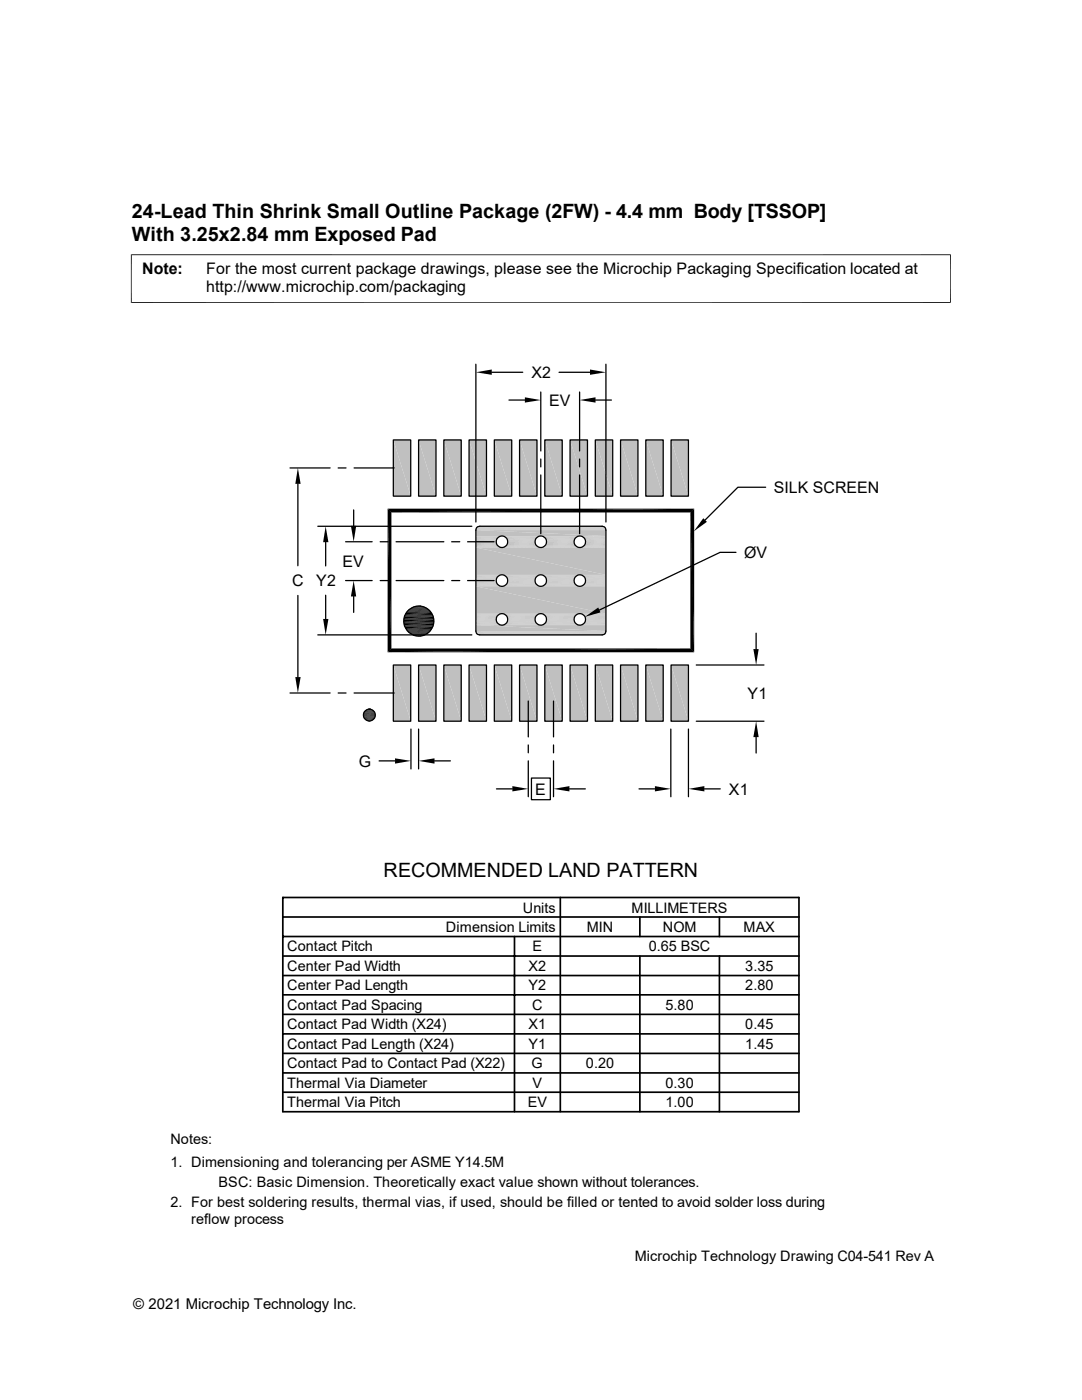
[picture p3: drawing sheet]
<svg xmlns="http://www.w3.org/2000/svg" width="216mm" height="279mm" viewBox="0 0 216 279" stroke-linecap="round" stroke-linejoin="round" font-family="sans-serif">
<g fill="#c0c0c0">
<path d="M133.9 87.8l3.5 11.2h-3.5z"/>
<path d="M133.9 87.8h3.5v11.2z"/>
<path d="M128.9 87.8l3.4 11.2h-3.4z"/>
<path d="M128.9 87.8h3.4v11.2z"/>
<path d="M123.8 87.8l3.5 11.2h-3.5z"/>
<path d="M123.8 87.8h3.5v11.2z"/>
<path d="M118.8 87.8l3.5 11.2h-3.5z"/>
<path d="M118.8 87.8h3.5v11.2z"/>
<path d="M113.7 87.8l3.5 11.2h-3.5z"/>
<path d="M113.7 87.8h3.5v11.2z"/>
<path d="M108.7 87.8l3.5 11.2h-3.5z"/>
<path d="M108.7 87.8h3.5v11.2z"/>
<path d="M103.7 87.8l3.4 11.2h-3.4z"/>
<path d="M103.7 87.8h3.4v11.2z"/>
<path d="M98.6 87.8l3.5 11.2h-3.5z"/>
<path d="M98.6 87.8h3.5v11.2z"/>
<path d="M93.6 87.8l3.5 11.2h-3.5z"/>
<path d="M93.6 87.8h3.5v11.2z"/>
<path d="M88.6 87.8l3.4 11.2h-3.4z"/>
<path d="M88.6 87.8h3.4v11.2z"/>
<path d="M83.5 87.8l3.5 11.2h-3.5z"/>
<path d="M83.5 87.8h3.5v11.2z"/>
<path d="M78.5 87.8l3.5 11.2h-3.5z"/>
<path d="M78.5 87.8h3.5v11.2z"/>
</g>
<path d="M95 105.6h25.9M95 105.7h25.9M95 105.5h25.9M95 105.3h25.8M95.1 105.2h25.6M95.2 105.2h25.4M95.3 105.1h25.2M95.5 105.1h24.9M95.6 105h24.7" fill="none" stroke="#c0c0c0" stroke-width=".2"/>
<g fill="#c0c0c0">
<path d="M95 105.8l25.9 1.2h-25.9z"/>
<path d="M95 105.8h25.9v1.2z"/>
</g>
<g fill="none" stroke="#c0c0c0" stroke-width=".2">
<path d="M95 107h5.1M95 107.1h4.9M95 107.1h4.7M95 107.3h4.5M95 107.4h4.3M95 107.6h4.2M95 108.8h4.3M95 109h4.5M95 109.1h4.7M95 109.2h4.9M95 109.2h5.1M100.3 107h7.5"/>
<path d="M100.3 109.2h7.5M100.5 107.1h7.1M100.5 109.2h7.1M100.7 107.1h6.7M100.7 109.1h6.7M100.9 107.3h6.3M100.9 109h6.3M101 107.4h6.1M101 108.8h6.1M101.2 107.6h5.7M108 107h7.6M108 109.2h7.6"/>
<path d="M108.2 107.1h7.2M108.2 109.2h7.2M108.5 107.1h6.6M108.5 109.1h6.6M108.6 107.3h6.4M108.6 109h6.4M108.8 107.4h6M108.8 108.8h6M108.9 107.6h5.8M115.8 107h5.1M115.8 109.2h5.1M116 107.1h4.9"/>
<path d="M116 109.2h4.9M116.2 107.1h4.7M116.2 109.1h4.7M116.4 107.3h4.5M116.4 109h4.5M116.5 107.4h4.4M116.5 108.8h4.4M116.7 107.6h4.2"/>
</g>
<g fill="none" stroke="#c0c0c0" stroke-width=".21">
<path d="M95 107.8h4.1M95 108h4M95 108.2h4M95 108.4h4.1M95 108.6h4.2M101.2 108.6h5.7M101.3 107.8h5.5M101.3 108.4h5.5M101.3 108h5.5M101.3 108.2h5.5M108.9 108.6h5.8M109 107.8h5.6"/>
<path d="M109 108.4h5.6M109.1 108h5.5M109.1 108.2h5.5M116.7 108.6h4.2M116.8 107.8h4.1M116.8 108.4h4.1M116.8 108h4.1M116.8 108.2h4.1"/>
</g>
<g fill="#c0c0c0">
<path d="M95 109.3l25.9 5.4h-25.9z"/>
<path d="M95 109.3h25.9v5.4z"/>
</g>
<g fill="none" stroke="#c0c0c0" stroke-width=".2">
<path d="M95 114.7h5.1M95 114.8h4.9M95 114.9h4.7M95 115h4.5M95 115.2h4.3M95 115.4h4.2M95 116.4h4.2M95 116.5h4.3M95 116.7h4.5M95 116.9h4.7M95 116.9h4.9M95 117h5.1"/>
<path d="M100.3 114.7h7.5M100.3 117h7.5M100.5 114.8h7.1M100.5 116.9h7.1M100.7 114.9h6.7M100.7 116.9h6.7M100.9 115h6.3M100.9 116.7h6.3M101 115.2h6.1M101 116.5h6.1M101.2 115.4h5.7M101.2 116.4h5.7"/>
<path d="M108 114.7h7.6M108 117h7.6M108.2 114.8h7.2M108.2 116.9h7.2M108.5 114.9h6.6M108.5 116.9h6.6M108.6 115h6.4M108.6 116.7h6.4M108.8 115.2h6M108.8 116.5h6M108.9 115.4h5.8M108.9 116.4h5.8"/>
<path d="M115.8 114.7h5.1M115.8 117h5.1M116 114.8h4.9M116 116.9h4.9M116.2 114.9h4.7M116.2 116.9h4.7M116.4 115h4.5M116.4 116.7h4.5M116.5 115.2h4.4M116.5 116.5h4.4M116.7 115.4h4.2M116.7 116.4h4.2"/>
</g>
<g fill="none" stroke="#c0c0c0" stroke-width=".21">
<path d="M95 115.5h4.1M95 115.8h4M95 116h4M95 116.2h4.1M101.3 115.5h5.5M101.3 116.2h5.5M101.3 115.8h5.5M101.3 116h5.5M109 115.5h5.6M109 116.2h5.6M109.1 115.8h5.5M109.1 116h5.5"/>
<path d="M116.8 115.5h4.1M116.8 116.2h4.1M116.8 115.8h4.1M116.8 116h4.1"/>
</g>
<g fill="#c0c0c0">
<path d="M95 117l25.9 5.5h-25.9z"/>
<path d="M95 117h25.9v5.5z"/>
</g>
<g fill="none" stroke="#c0c0c0" stroke-width=".2">
<path d="M95 122.6h4.7M95 122.7h4.5M95 122.9h4.3M95 124.1h4.2M95 124.3h4.3M95 124.5h4.5M95 124.6h4.7M95 124.7h4.9M95 124.7h5.1M100.1 122.5h-5.1M100.3 122.5h7.5M100.3 124.7h7.5"/>
<path d="M100.5 124.7h7.1M100.7 122.6h6.7M100.7 124.6h6.7M100.9 122.7h6.3M100.9 124.5h6.3M101 122.9h6.1M101 124.3h6.1M101.2 124.1h5.7M108 122.5h7.6M108 124.7h7.6M108.2 124.7h7.2M108.5 122.6h6.6"/>
<path d="M108.5 124.6h6.6M108.6 122.7h6.4M108.6 124.5h6.4M108.8 122.9h6M108.8 124.3h6M108.9 124.1h5.8M115.8 122.5h5.1M115.8 124.7h5.1M116 124.7h4.9M116.2 122.6h4.7M116.2 124.6h4.7M116.4 122.7h4.5"/>
<path d="M116.4 124.5h4.5M116.5 122.9h4.4M116.5 124.3h4.4M116.7 124.1h4.2"/>
</g>
<g fill="none" stroke="#c0c0c0" stroke-width=".21">
<path d="M95 123.1h4.2M95 123.3h4.1M95 123.5h4M95 123.7h4M95 123.9h4.1M101.2 123.1h5.7M101.3 123.3h5.5M101.3 123.9h5.5M101.3 123.5h5.5M101.3 123.7h5.5M108.9 123.1h5.8M109 123.3h5.6"/>
<path d="M109 123.9h5.6M109.1 123.5h5.5M109.1 123.7h5.5M116.7 123.1h4.2M116.8 123.3h4.1M116.8 123.9h4.1M116.8 123.5h4.1M116.8 123.7h4.1"/>
</g>
<g fill="#c0c0c0">
<path d="M95 124.8l25.9 1.1h-25.9z"/>
<path d="M95 124.8h25.9v1.1z"/>
</g>
<path d="M95 126h25.9M95 126.1h25.9M95 126.3h25.9M95 126.4h25.8M95.1 126.5h25.6M95.2 126.6h25.4M95.3 126.6h25.2M95.5 126.7h24.9" fill="none" stroke="#c0c0c0" stroke-width=".2"/>
<g fill="#c0c0c0">
<path d="M133.9 132.7l3.5 11.2h-3.5z"/>
<path d="M133.9 132.7h3.5v11.2z"/>
<path d="M128.9 132.7l3.4 11.2h-3.4z"/>
<path d="M128.9 132.7h3.4v11.2z"/>
<path d="M123.8 132.7l3.5 11.2h-3.5z"/>
<path d="M123.8 132.7h3.5v11.2z"/>
<path d="M118.8 132.7l3.5 11.2h-3.5z"/>
<path d="M118.8 132.7h3.5v11.2z"/>
<path d="M113.7 132.7l3.5 11.2h-3.5z"/>
<path d="M113.7 132.7h3.5v11.2z"/>
<path d="M108.7 132.7l3.5 11.2h-3.5z"/>
<path d="M108.7 132.7h3.5v11.2z"/>
<path d="M103.7 132.7l3.4 11.2h-3.4z"/>
<path d="M103.7 132.7h3.4v11.2z"/>
<path d="M98.6 132.7l3.5 11.2h-3.5z"/>
<path d="M98.6 132.7h3.5v11.2z"/>
<path d="M93.6 132.7l3.5 11.2h-3.5z"/>
<path d="M93.6 132.7h3.5v11.2z"/>
<path d="M88.6 132.7l3.4 11.2h-3.4z"/>
<path d="M88.6 132.7h3.4v11.2z"/>
<path d="M83.5 132.7l3.5 11.2h-3.5z"/>
<path d="M83.5 132.7h3.5v11.2z"/>
<path d="M78.5 132.7l3.5 11.2h-3.5z"/>
<path d="M78.5 132.7h3.5v11.2z"/>
</g>
<g fill="none" stroke="#000" stroke-width=".25">
<path d="M95 72.7v31.5M98.1 74.3h6.2M101.6 79.8h3.1M107.9 78.2v11.8M111.5 74.3h6.2M115.7 78.2v11.8M118.8 79.8h3.2M120.9 72.7v31.5M57.9 93.4h8M59.4 96.6v16.3M67.5 93.4h1.5M70.7 93.4h8"/>
<path d="M78.5 87.8h3.5v11.2h-3.5zM83.5 87.8h3.5v11.2h-3.5zM88.6 87.8h3.4v11.2h-3.4zM93.6 87.8h3.5v11.2h-3.5zM98.6 87.8h3.5v11.2h-3.5zM103.7 87.8h3.4v11.2h-3.4zM107.9 91.6v1.6M107.9 94.8v11.7M108.7 87.8h3.5v11.2h-3.5zM113.7 87.8h3.5v11.2h-3.5zM115.7 91.6v1.6M115.7 94.8v11.7"/>
<path d="M118.8 87.8h3.5v11.2h-3.5zM123.8 87.8h3.5v11.2h-3.5zM128.9 87.8h3.4v11.2h-3.4zM133.9 87.8h3.5v11.2h-3.5zM152.8 97.2h-5.6l-6.5 6.6M59.4 118.8v16.3M63.4 105h30.7M65 108.2v4.7M65 118.8v4.7M69 108.1h5.3M69 115.9h5.3M70.6 101.8v3.1"/>
<path d="M70.6 119v3.2M75.9 108.1h1.5M75.9 115.9h1.5M77.7 101.9h60.4v27.9h-60.4zM79 108.1h9.6M79 115.9h9.6M90.1 108.1h1.6M90.1 115.9h1.6M93.3 108.1h5.3M93.3 115.9h5.3M95.2 105.2l.5-.2h24.4l.6 .2 .2 .6v20.1l-.2 .6-.6 .2h-24.4l-.5-.2-.2-.6v-20.1zM146.9 110.2h-3.2l-24.1 11.6"/>
<path d="M57.9 138.3h8M63.4 126.7h30.7M67.5 138.3h1.5M70.7 138.3h8M78.5 132.7h3.5v11.2h-3.5zM80.6 124.1h6M80.6 122.9h5.9M80.6 124.9h5.9M80.8 122.7h5.6M80.9 122.4h5.4M80.9 125.5h5.4M81 122.2h5.1"/>
<path d="M83.5 132.7h3.5v11.2h-3.5zM88.6 132.7h3.4v11.2h-3.4zM93.6 132.7h3.5v11.2h-3.5zM98.6 132.7h3.5v11.2h-3.5zM103.7 132.7h3.4v11.2h-3.4zM105.4 139.9v7.2M108.7 132.7h3.5v11.2h-3.5zM110.4 139.9v7.2M113.7 132.7h3.5v11.2h-3.5zM118.8 132.7h3.5v11.2h-3.5zM123.8 132.7h3.5v11.2h-3.5zM128.9 132.7h3.4v11.2h-3.4z"/>
<path d="M133.9 132.7h3.5v11.2h-3.5zM138.9 132.7h13.5M150.9 126.4v3.1M75.6 151.8h3.2M82 145.5v8M83.5 145.5v8M86.7 151.8h3.2M99.1 157.4h3.1M105.4 148.7v1.5M105.4 151.8v7.2M106 155.3h3.8v4.3h-3.8zM110.4 148.7v1.5"/>
<path d="M110.4 151.8v7.2M113.6 157.4h3.2M127.5 157.4h3.2M133.9 145.5v13.5M137.4 145.5v13.5M138.9 143.9h13.5M140.5 157.4h3.2M150.9 147.1v3.2"/>
<circle cx="100.2" cy="108.1" r="1.15"/>
<circle cx="100.2" cy="115.9" r="1.15"/>
<circle cx="107.9" cy="108.1" r="1.15"/>
<circle cx="107.9" cy="115.9" r="1.15"/>
<circle cx="115.7" cy="115.9" r="1.15"/>
<circle cx="115.7" cy="108.1" r="1.15"/>
<circle cx="83.6" cy="124" r="2.99"/>
<circle cx="100.2" cy="123.6" r="1.15"/>
<circle cx="107.9" cy="123.6" r="1.15"/>
<circle cx="115.7" cy="123.6" r="1.15"/>
<circle cx="73.7" cy="142.7" r="1.18"/>
</g>
<g fill="none" stroke="#000" stroke-width=".34">
<path d="M56.4 179.1h103v42.8h-103zM111.8 179.1v42.8M56.4 183h103M56.4 186.9h103M56.4 194.7h103M56.4 190.8h103M56.4 198.5h103M102.7 186.9v35M127.7 183v3.9M127.7 190.8v31.1M143.6 183v3.9M143.6 190.8v31.1"/>
<path d="M56.4 206.3h103M56.4 210.2h103M56.4 202.4h103M56.4 218h103M56.4 214.1h103"/>
</g>
<g fill="none" stroke="#000" stroke-width=".2">
<path d="M26.1 50.8h163.6M26.2 50.8v9.7M189.7 50.8v9.7M26.1 60.4h163.6M81.6 121.5h4M81.6 126.3h4M81.8 121.4h3.5M81.8 126.5h3.5M82 121.2h3.1M82 126.6h3.1M82.3 121.1h2.5M82.3 126.8h2.5"/>
<path d="M72.5 142.4h2.4M72.5 142.5h2.4M72.5 142.6h2.4M72.5 142.8h2.4M72.5 142.9h2.4M72.5 143h2.4M72.5 142.3h2.3M72.5 143.1h2.3M72.6 142.2h2.2M72.6 143.2h2.2M72.6 142.1h2.2M72.6 143.3h2.2"/>
<path d="M72.7 142h2M72.7 143.4h2"/>
</g>
<g fill="#000">
<path d="M95 74.3l3.1-.6v1.1zM104.7 79.3l3.2 .5-3.2 .5zM117.7 73.7l3.2 .6-3.2 .5zM115.7 79.8l3.1-.5v1zM59.4 93.4l.6 3.2h-1.1zM65 105l.5 3.2h-1zM70 104.9h1.1l-.5 3.2zM70.6 115.9l.5 3.1h-1.1zM77.3 101.5l.8 27.9-.8 .8zM77.3 101.5l.8 .8v27.1zM78.1 102.3l60.4-.8-.7 .8zM77.3 101.5h61.2l-60.4 .8z"/>
<path d="M140.3 103.4l.8 .7-2.7 1.9zM58.9 135.1h1.1l-.6 3.2zM64.5 123.5h1l-.5 3.2zM77.3 130.2l60.5-.8 .7 .8zM77.3 130.2l.8-.8h59.7zM82.6 126.8l1.7 .1zM82.6 126.8h1.9zM82.6 121.1h1.9zM82.9 121l1.6 .1zM82.9 126.9l1 .1zM82.9 126.9h1.4zM82.9 121h1.4z"/>
<path d="M83.1 120.9l1.2 .1zM83.1 127h.8zM83.1 120.9h.8zM116.7 123.1l2.7-1.9 .4 1zM137.8 102.3l.7 27.9-.7-.8zM138.5 101.5v28.7l-.7-27.9zM150.3 129.5h1.1l-.5 3.2zM72.7 143.4l1.9 .1zM72.7 141.9h1.9l.1 .2zM72.7 143.5l1.8 .1zM72.7 143.5h1.9zM72.8 141.9h1.8h-1.9z"/>
<path d="M72.8 141.9h1.8zM72.8 143.6h1.7zM72.9 141.8l1.6 .1h-1.7zM72.9 141.8l1.6 .1zM72.9 143.6l1.5 .1zM72.9 143.6h1.6zM72.9 141.8h1.6zM73 141.7l1.5 .1zM73 143.7l1.3 .1zM73 143.7h1.4zM73.1 141.6l1.3 .1h-1.4zM73.1 141.6l1.3 .1z"/>
<path d="M73.1 143.8h1.1zM73.1 143.8h1.2zM73.1 141.6h1.2zM73.2 141.6h1.1zM73.2 143.8h.9zM73.2 143.8h1zM73.2 141.6h1zM73.3 141.6h.9zM73.3 143.8l.7 .1zM73.3 143.8h.8zM73.3 141.6h.8zM73.4 141.5l.7 .1z"/>
<path d="M73.4 143.9h.4zM73.4 143.9h.6zM73.4 141.5h.6zM73.5 141.5h.5zM73.5 143.9h.3zM73.5 141.5h.3zM78.8 151.3l3.2 .5-3.2 .6zM83.5 151.8l3.2-.5v1.1zM102.2 156.9l3.2 .5-3.2 .5zM110.4 157.4l3.2-.5v1zM130.7 156.9l3.2 .5-3.2 .5zM137.4 157.4l3.1-.5v1z"/>
<path d="M150.9 143.9l.5 3.2h-1.1z"/>
</g>
<path d="M81 125.7h5.1M81.2 121.9h4.7M81.2 125.9h4.7M81.4 121.7h4.4M81.4 126.1h4.4" fill="none" stroke="#000" stroke-width=".21"/>
<path d="M80.6 123.5h6M80.6 123.8h6M80.6 124.4h6M80.6 123.2h6M80.6 124.7h6M80.8 125.2h5.6" fill="none" stroke="#000" stroke-width=".3"/>
<g font-size="3.9">
<text x="26.3" y="43.5">24-Lead Thin Shrink Small Outline Package (2FW) - 4.4 mm Body [TSSOP]</text>
<text x="26.3" y="48">With 3.25x2.84 mm Exposed Pad</text>
<text x="76.5" y="175">RECOMMENDED LAND PATTERN</text>
</g>
<g font-size="3.2">
<text x="28.4" y="54.6">Note:</text>
<text x="41.1" y="54.6">For the most current package drawings, please see the Microchip Packaging Specification located at</text>
<text x="41.1" y="58.3">http://www.microchip.com/packaging</text>
<text x="106" y="75.4">X2</text>
<text x="109.6" y="81">EV</text>
<text x="154.4" y="98.4">SILK SCREEN</text>
<text x="68.3" y="113.1">EV</text>
<text x="148.5" y="111.3">ØV</text>
<text x="58.3" y="117">C</text>
<text x="63.1" y="117">Y2</text>
<text x="149.2" y="139.4">Y1</text>
<text x="71.6" y="153">G</text>
<text x="106.8" y="158.6">E</text>
<text x="145.5" y="158.6">X1</text>
</g>
<text font-size="3" x="26.6" y="261.3">© 2021 Microchip Technology Inc.</text>
<g font-size="2.9">
<text x="89" y="186">Dimension Limits</text>
<text x="104.3" y="182.1">Units</text>
<text x="117.1" y="186">MIN</text>
<text x="126" y="182.1">MILLIMETERS</text>
<text x="132.2" y="186">NOM</text>
<text x="148.4" y="186">MAX</text>
<text x="57.3" y="189.9">Contact Pitch</text>
<text x="106.3" y="189.9">E</text>
<text x="129.5" y="189.9">0.65 BSC</text>
<text x="57.3" y="193.8">Center Pad Width</text>
<text x="57.3" y="197.7">Center Pad Length</text>
<text x="105.5" y="197.7">Y2</text>
<text x="105.5" y="193.8">X2</text>
<text x="148.7" y="197.7">2.80</text>
<text x="148.7" y="193.8">3.35</text>
<text x="57.3" y="201.5">Contact Pad Spacing</text>
<text x="106.2" y="201.5">C</text>
<text x="132.8" y="201.5">5.80</text>
<text x="57.3" y="209.3">Contact Pad Length (X24)</text>
<text x="57.3" y="205.4">Contact Pad Width (X24)</text>
<text x="105.5" y="209.3">Y1</text>
<text x="105.5" y="205.4">X1</text>
<text x="148.7" y="209.3">1.45</text>
<text x="148.7" y="205.4">0.45</text>
<text x="57.3" y="213.2">Contact Pad to Contact Pad (X22)</text>
<text x="106.1" y="213.2">G</text>
<text x="116.9" y="213.2">0.20</text>
<text x="57.3" y="217.1">Thermal Via Diameter</text>
<text x="57.3" y="221">Thermal Via Pitch</text>
<text x="105.3" y="221">EV</text>
<text x="106.3" y="217.1">V</text>
<text x="132.8" y="217.1">0.30</text>
<text x="132.8" y="221">1.00</text>
<text x="34" y="232.9">1. Dimensioning and tolerancing per ASME Y14.5M</text>
<text x="34" y="228.3">Notes:</text>
<text x="43.6" y="236.9">BSC: Basic Dimension. Theoretically exact value shown without tolerances.</text>
<text x="34" y="240.9">2. For best soldering results, thermal vias, if used, should be filled or tented to avoid solder loss during</text>
<text x="38.1" y="244.3">reflow process</text>
<text x="126.7" y="251.6">Microchip Technology Drawing C04-541 Rev A</text>
</g>
</svg>
